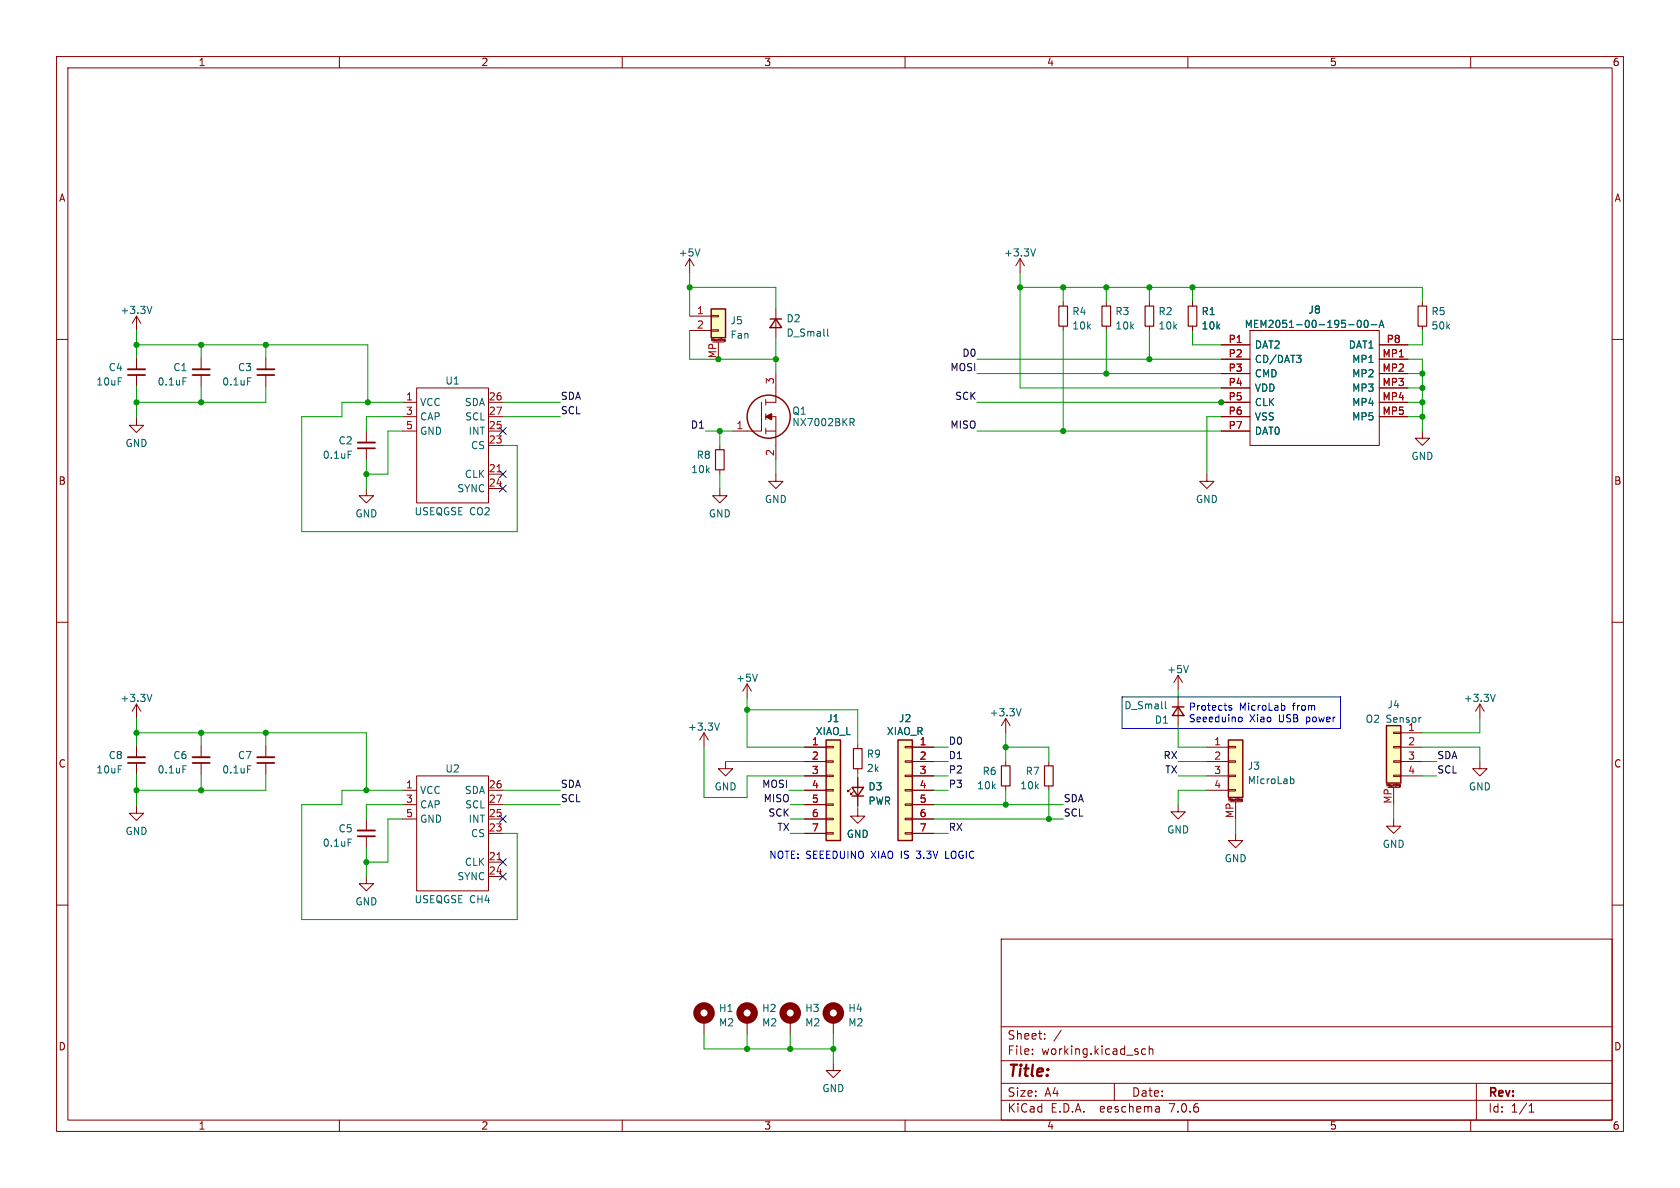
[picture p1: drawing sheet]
<svg xmlns="http://www.w3.org/2000/svg" width="297mm" height="210mm" viewBox="0 0 297 210" stroke-linecap="round" stroke-linejoin="round" font-family="sans-serif">
<g fill="none" stroke="#840000" stroke-width=".18">
<path d="M10 10h277v190h-277zM12 12h273v186h-273zM60 10v2M110 10v2M160 10v2M210 10v2M260 10v2M10 60h2M24.1 55.9v2.5M24.1 55.9l-.7 1.3M24.1 55.9l.8 1.3M121.9 55.9h3.8"/>
<path d="M121.9 58.4h3.8M121.9 45.7l-.7 1.3M121.9 45.7v2.6M121.9 45.7l.8 1.3M125.7 58.3h1.3v.2h-1.3zM125.7 55.8h1.3v.2h-1.3zM127.3 59.9v.3M127.5 59.9h.1M128.2 60h-.2M128.2 60h.1M128.2 60v.3M137.2 54.6v5.1"/>
<path d="M180.3 45.7l-.7 1.3M180.3 45.7v2.6M180.3 45.7l.8 1.3M188 53.3v.8M188 57.7v.7M195.6 53.3v.8M195.6 57.7v.7M203.2 53.3v.8M203.2 57.7v.7M210.8 53.3v.8M210.8 57.7v.7M221 58.4h22.8v20.3h-22.8z"/>
<path d="M251.5 53.3v.8M251.5 57.7v.7M285 60h2M24.1 73.9v1.3h1.3l-1.3 1.3-1.2-1.3h1.2M24.1 63.2v2.1M24.1 66.3v2M35.6 63.2v2.1M35.6 66.3v2M47 63.2v2.1M47 66.3v2M64.8 76.2v2M64.8 79.2v2.1"/>
<path d="M71.1 71.1h2.6M71.1 76.2h2.6M71.1 73.7h2.6M73.7 68.6h12.7v20.3h-12.7zM86.4 71.1h2.5M86.4 78.7h2.5M86.4 76.2h2.5M86.4 73.7h2.5M125.8 60.2v-.3l.1 .2 .2-.2v.3M126 60.5h2M127 60.5v3M127.3 78.7v.8"/>
<path d="M128 60.3h.2M128 60v.2h.2M128 60h.1M128.2 60.3h.1M128.2 60.2h.1M134.6 71.1v5.1h-5.1M135.4 76.2h1.8M135.4 73.7h1.8v7.6M135.4 70.6v1M135.4 73.2v1M135.4 75.7v1M137.2 66v5.1h-1.8"/>
<path d="M215.9 71.1h5.1M215.9 76.2h5.1M215.9 73.7h5.1M215.9 63.5h5.1M215.9 66h5.1M215.9 68.6h5.1M215.9 61h5.1M243.8 71.1h5.1M243.8 73.7h5.1M243.8 63.5h5.1M243.8 66h5.1M243.8 68.6h5.1"/>
<path d="M243.8 61h5.1M251.5 76.2v1.3h-1.3l1.3 1.2 1.2-1.2h-1.2M64.8 86.4v1.2h1.2l-1.2 1.3-1.3-1.3h1.3M86.4 83.8h2.5M86.4 86.4h2.5M127.3 86.4v1.2h1.2l-1.2 1.3-1.3-1.3h1.3M127.3 83.1v.7M137.2 83.8v1.3h1.2l-1.2 1.3-1.3-1.3h1.3M213.4 83.8v1.3h-1.3l1.3 1.3 1.2-1.3h-1.2M10 110h2M208.3 119.4l-.8 1.3M208.3 119.4v2.5"/>
<path d="M208.3 119.4l.7 1.3M285 110h2M24.1 124.5v2.5M24.1 131.8v2.1M24.1 134.9v2M24.1 124.5l-.7 1.2M24.1 124.5l.8 1.2M35.6 131.8v2.1M35.6 134.9v2M47 131.8v2.1M47 134.9v2M71.1 139.7h2.6"/>
<path d="M73.7 137.2h12.7v20.3h-12.7zM86.4 139.7h2.5M124.5 129.5l-.8 1.3M124.5 129.5v2.6M124.5 129.5l.7 1.3M128.3 134.6v1.3h1.2l-1.2 1.3-1.3-1.3h1.3M132.1 120.9l-.8 1.3M132.1 120.9v2.5M132.1 120.9l.7 1.3M142.2 132.1h3.8M142.2 134.6h3.8M142.2 137.2h3.8"/>
<path d="M142.2 139.7h3.8M146 139.6h1.3v.2h-1.3zM146 137h1.3v.3h-1.3zM146 134.5h1.3v.2h-1.3zM146 132h1.3v.2h-1.3zM150.4 139.4l-.5 .6v-.3v.3h.2M150.9 140l-.5 .5v-.3v.3h.2M151.6 131.6v.7M151.6 135.9v.8M151.6 137.4v5.1M160 139.6h1.3v.2h-1.3zM160 137h1.3v.3h-1.3z"/>
<path d="M160 134.5h1.3v.2h-1.3zM160 132h1.3v.2h-1.3zM161.3 132.1h3.8M161.3 134.6h3.8M161.3 137.2h3.8M161.3 139.7h3.8M177.8 127l-.8 1.3M177.8 127v2.5M177.8 134.6v.8M177.8 138.9v.8M177.8 127l.8 1.3M185.4 134.6v.8"/>
<path d="M185.4 138.9v.8M208.3 123.2v5.1M213.4 132.1h3.8M213.4 134.6h3.8M213.4 137.2h3.8M213.4 139.7h3.8M217.2 139.6h1.2v.2h-1.2zM217.2 137h1.2v.3h-1.2zM217.2 134.5h1.2v.2h-1.2zM217.2 132h1.2v.2h-1.2zM245.2 139v-.4l.1 .3 .1-.3v.4M245.4 139.2h2"/>
<path d="M246.4 137h1.2v.3h-1.2zM246.4 134.5h1.2v.2h-1.2zM246.4 132h1.2v.2h-1.2zM246.4 129.4h1.2v.3h-1.2zM246.4 139.2v3M246.7 138.6v.3M246.9 138.6h.1M247.4 138.9v-.1l.2-.1v.4M247.4 139.1h.1M247.4 138.9v.1M247.4 139h.2M247.6 139.1h-.1"/>
<path d="M247.6 132.1h3.9M247.6 134.6h3.9M247.6 137.2h3.9M247.6 129.5h3.9M261.6 134.6v1.3h-1.3l1.3 1.3 1.3-1.3h-1.3M261.6 124.5l-.7 1.2M261.6 124.5v2.5M261.6 124.5l.8 1.2M10 160h2M24.1 142.5v1.3h1.3l-1.3 1.2-1.2-1.2h1.2M64.8 154.9v1.3h1.2l-1.2 1.3-1.3-1.3h1.3M64.8 144.8v2"/>
<path d="M64.8 147.8v2.1M71.1 144.8h2.6M71.1 142.2h2.6M86.4 152.4h2.5M86.4 147.3h2.5M86.4 154.9h2.5M86.4 144.8h2.5M86.4 142.2h2.5M142.2 147.3h3.8M142.2 144.8h3.8M142.2 142.2h3.8M146 147.2h1.3v.2h-1.3z"/>
<path d="M146 144.7h1.3v.2h-1.3zM146 142.1h1.3v.3h-1.3zM151.6 143v1.3h1.3l-1.3 1.2-1.2-1.2h1.2M160 147.2h1.3v.2h-1.3zM160 144.7h1.3v.2h-1.3zM160 142.1h1.3v.3h-1.3zM161.3 147.3h3.8M161.3 144.8h3.8M161.3 142.2h3.8M208.3 142.2v1.3h-1.3l1.3 1.3 1.2-1.3h-1.2M217.3 141.5v-.4l.1 .3 .1-.3v.4M217.4 141.7h2.1"/>
<path d="M218.4 147.3v1.3h-1.2l1.2 1.3 1.3-1.3h-1.3M218.4 141.7v3.1M218.7 141.1v.4M219 141.2h.1M219 141.2h-.1M219.5 141.6h.1M219.5 141.3v.2h.1M219.5 141.3h.1M219.6 141.3h-.1M219.6 141.3h.1M219.6 141.6h.1M219.6 141.3v.3"/>
<path d="M219.6 141.5h.1M246.4 144.8v1.3h-1.3l1.3 1.2 1.2-1.2h-1.2M285 160h2M177 166h108v32h-108zM60 198v2M110 198v2M124.5 180.3v2.6M132.1 180.3v2.6M139.7 180.3v2.6M147.3 188v1.2h1.3l-1.3 1.3-1.3-1.3h1.3M147.3 180.3v2.6M160 198v2"/>
<path d="M177 194.5h108M177 191.5h108M177 187.5h108M177 181.5h108M182.5 186.3v.1M182.5 185.5v.1M184.7 183.6v.1M184.7 182.8v.1M187.6 182.1l-1.3 2M197 191.5v3M202.5 185.5l-.4-.1-.3 .3v.4l.2 .2h.5M203.2 185.5l.2-.1 .3 .1 .1 .9"/>
<path d="M203.2 184.9v1.5M204.9 195.7l.1 .9M205 196.5l-.2 .1M205 196h-.2M210 198v2M260 198v2M261 191.5v6.5M270.3 196.6h.9M270.3 195.5l.4-.4v1.5"/>
</g>
<g fill="none" stroke="#006464" stroke-width=".18">
<path d="M26.9 54.2l-.5 1.2M123.7 44l-.4 1.3M146.3 58.2v1.1l.2 .1M183.1 44l-.5 1.3M238.4 57.4h1M240.1 56.7l.1-.1a.68 .68 0 0 1 .5 .7 .68 .68 0 0 1-.5 .6 .84 .84 0 0 1-.1-1.2zM241.3 56.7l.2-.1a.68 .68 0 0 1 .4 .7 .68 .68 0 0 1-.4 .6l-.2-.1-.2-.4zM242.4 57.4h1M243.8 57.9l.4-1.3 .5 1.3M243.9 57.5h.6M32.3 66.8h.6M43.8 66.8h.6"/>
<path d="M61.5 79.7h.7M150.3 74h.5l.2 .2-.1 .4-.6 .1M150.6 74.7l.4 .6M229.2 62.8h.8l-.4 .5M229.8 63.3l.2 .2v.3l-.2 .3M133.9 119.2l-.4 1.2M210.1 117.7l-.4 1.2M26.9 122.7l-.5 1.3M32.3 135.4h.6M43.8 135.4h.6M127.2 127.8l-.4 1.3M180.5 125.3l-.4 1.2"/>
<path d="M206 124v1.1l.2 .2M228.3 137.7h.2l.2 .2v.5l-.4 .1M264.3 122.7l-.4 1.3M61.5 148.3h.7"/>
</g>
<path d="M22.6 65.3h3.1M34 65.3h3.1M45.5 65.3h3M63.2 78.2h3.1M22.6 133.9h3.1M34 133.9h3.1M45.5 133.9h3M63.2 146.8h3.1" fill="none" stroke="#840000" stroke-width=".33"/>
<path d="M22.6 66.3h3.1M34 66.3h3.1M45.5 66.3h3M63.2 79.2h3.1M22.6 134.9h3.1M34 134.9h3.1M45.5 134.9h3M63.2 147.8h3.1" fill="none" stroke="#840000" stroke-width=".3"/>
<path d="M187.2 54.1h1.5v3.6h-1.5zM194.8 54.1h1.5v3.6h-1.5zM202.4 54.1h1.6v3.6h-1.6zM210.1 54.1h1.5v3.6h-1.5zM250.7 54.1h1.5v3.6h-1.5zM126.5 79.5h1.5v3.6h-1.5zM150.9 132.3h1.5v3.6h-1.5zM177 135.4h1.6v3.5h-1.6zM184.7 135.4h1.5v3.5h-1.5z" fill="none" stroke="#840000" stroke-width=".2"/>
<path d="M87.9 83.4h.7M87.9 152h.7" fill="none" stroke="#a90000" stroke-width=".18"/>
<g fill="none" stroke="#840000" stroke-width=".25">
<path d="M125.7 54.6h2.6v5.1h-2.6zM136.1 56.4h2.1M137.2 56.4l1 1.5h-2.1zM146 130.8h2.6v17.8h-2.6zM150.6 139.2h2.1l-1.1 1.5zM158.7 130.8h2.6v17.8h-2.6zM207.3 125h2M208.3 125l1 1.5h-2zM217.2 130.8h2.5v10.2h-2.5zM245.1 128.3h2.5v10.1h-2.5zM150.6 140.7h2.1"/>
<circle cx="135.9" cy="73.7" r="3.8"/>
</g>
<g fill="#ffffc2" stroke="#ffffc2" stroke-width=".18">
<path d="M125.7 54.6h2.6v5.1h-2.6z"/>
<path d="M217.2 130.8h2.5v10.2h-2.5z"/>
<path d="M245.1 128.3h2.5v10.1h-2.5z"/>
<path d="M158.7 130.8h2.6v17.8h-2.6z"/>
<path d="M146 130.8h2.6v17.8h-2.6z"/>
</g>
<path d="M135.4 73.7l1-.5v1z" fill="#840000" stroke="#840000" stroke-width=".25"/>
<g fill="none" stroke="#840000" stroke-width="1.3">
<circle cx="124.5" cy="179.1" r="1.27"/>
<circle cx="132.1" cy="179.1" r="1.27"/>
<circle cx="139.7" cy="179.1" r="1.27"/>
<circle cx="147.3" cy="179.1" r="1.27"/>
</g>
<path d="M198.4 123.2h38.6v5.6h-38.6zM217.7 124.8l-.3-.1-.2 .2 .1 .2 .4 .1v.3h-.5M219 126.8h.4l.2 .2-.1 .5h-.5M226.9 124.7l.3 .3v.3l-.3 .3M167.2 150.5v1.2h.6" fill="none" stroke="#0000c2" stroke-width=".18"/>
<g fill="none" stroke="#009600" stroke-width=".18">
<path d="M24.1 58.4v4.8M121.9 50.8h15.3v3.8M121.9 58.4v5.1h15.3M121.9 48.3v7.6M137.2 59.7v6.3M180.3 50.8h71.2v2.5M180.3 48.3v20.3h35.6M188 50.8v2.5M188 58.4v17.8M195.6 50.8v2.5M195.6 58.4v7.6M203.2 50.8v2.5"/>
<path d="M203.2 58.4v5.1M210.8 50.8v2.5M210.8 58.4v2.6h5.1M251.5 58.4v2.6h-2.6M24.1 61h40.9v10.1M24.1 68.3v5.6M35.6 61v2.2M35.6 68.3v2.8M47 68.3v2.8h-22.9M47 61v2.2M71.1 71.1h-10.6v2.6h-7.2v20.3h38.1v-15.3h-2.5M71.1 73.7h-6.3v2.5"/>
<path d="M71.1 76.2h-2.5v7.6h-3.8M88.9 73.7h10.2M88.9 71.1h10.2M124.7 76.2h4.8M127.3 76.2v2.5M172.7 66h43.2M172.7 63.5h43.2M172.7 71.1h48.3M172.7 76.2h43.2M215.9 73.7h-2.5v10.1M248.9 66h2.6M248.9 63.5h2.6v12.7"/>
<path d="M248.9 68.6h2.6M248.9 73.7h2.6M248.9 71.1h2.6M64.8 81.3v5.1M127.3 83.8v2.6M137.2 81.3v2.5M24.1 129.5h40.7v10.2M24.1 127v4.8M24.1 136.9v5.6M35.6 129.5v2.3M35.6 136.9v2.8M47 136.9v2.8h-22.9"/>
<path d="M47 129.5v2.3M71.1 139.7h-10.6v2.5h-7.2v20.4h38.1v-15.3h-2.5M88.9 139.7h10.2M124.5 132.1v8.9h7.6v-3.8h10.1M128.3 134.6h13.9M132.1 123.4v8.7h10.1M132.1 125.5h19.5v6.1M139.4 139.7h2.8M151.6 136.7v.7M165.1 132.1h2.5M165.1 139.7h2.5M165.1 137.2h2.5"/>
<path d="M165.1 134.6h2.5M177.8 132.1h7.6v2.5M177.8 129.5v5.1M177.8 139.7v2.5M185.4 139.7v5.1M208.3 128.3v3.8h5.1M208.3 121.9v1.3M208.3 137.2h5.1M208.3 134.6h5.1M213.4 139.7h-5.1v2.5M251.5 132.1h10.1v2.5M251.5 137.2h2.5"/>
<path d="M251.5 134.6h2.5M261.6 127v2.5h-10.1M64.8 149.9v5M71.1 144.8h-2.5v7.6h-3.8M71.1 142.2h-6.3v2.6M88.9 142.2h10.2M139.7 147.3h2.5M139.7 144.8h2.5M139.7 142.2h2.5M151.6 142.5v.5M165.1 147.3h2.5M165.1 144.8h22.9"/>
<path d="M165.1 142.2h22.9M218.4 144.8v2.5M246.4 142.2v2.6M124.5 182.9v2.5h22.8M132.1 182.9v2.5M139.7 182.9v2.5M147.3 182.9v5.1"/>
</g>
<path d="M88.3 75.6l1.2 1.2M89.5 75.6l-1.2 1.2M88.3 85.8l1.2 1.2M88.3 83.2l1.2 1.2M89.5 85.8l-1.2 1.2M89.5 83.2l-1.2 1.2M88.3 144.2l1.2 1.2M88.3 154.3l1.2 1.2M88.3 151.8l1.2 1.2M89.5 144.2l-1.2 1.2M89.5 154.3l-1.2 1.2M89.5 151.8l-1.2 1.2" fill="none" stroke="#000084" stroke-width=".18"/>
<g fill="#009600" stroke="#009600" stroke-width=".18">
<circle cx="185.4" cy="144.8" r=".46"/>
<circle cx="177.8" cy="132.1" r=".46"/>
<circle cx="195.6" cy="66" r=".46"/>
<circle cx="188" cy="76.2" r=".46"/>
<circle cx="127" cy="63.5" r=".46"/>
<circle cx="121.9" cy="50.8" r=".46"/>
<circle cx="132.1" cy="125.5" r=".46"/>
<circle cx="127.3" cy="76.2" r=".46"/>
<circle cx="137.2" cy="63.5" r=".46"/>
<circle cx="180.3" cy="50.8" r=".46"/>
<circle cx="188" cy="50.8" r=".46"/>
<circle cx="203.2" cy="50.8" r=".46"/>
<circle cx="195.6" cy="50.8" r=".46"/>
<circle cx="210.8" cy="50.8" r=".46"/>
<circle cx="251.5" cy="68.6" r=".46"/>
<circle cx="251.5" cy="66" r=".46"/>
<circle cx="203.2" cy="63.5" r=".46"/>
<circle cx="215.9" cy="71.1" r=".46"/>
<circle cx="251.5" cy="71.1" r=".46"/>
<circle cx="251.5" cy="73.7" r=".46"/>
<circle cx="177.8" cy="142.2" r=".46"/>
<circle cx="132.1" cy="185.4" r=".46"/>
<circle cx="147.3" cy="185.4" r=".46"/>
<circle cx="139.7" cy="185.4" r=".46"/>
<circle cx="35.6" cy="71.1" r=".46"/>
<circle cx="24.1" cy="71.1" r=".46"/>
<circle cx="35.6" cy="61" r=".46"/>
<circle cx="47" cy="61" r=".46"/>
<circle cx="65" cy="71.1" r=".46"/>
<circle cx="64.8" cy="83.8" r=".46"/>
<circle cx="24.1" cy="61" r=".46"/>
<circle cx="64.8" cy="152.4" r=".46"/>
<circle cx="35.6" cy="139.7" r=".46"/>
<circle cx="64.8" cy="139.7" r=".46"/>
<circle cx="24.1" cy="139.7" r=".46"/>
<circle cx="35.6" cy="129.5" r=".46"/>
<circle cx="47" cy="129.5" r=".46"/>
<circle cx="24.1" cy="129.5" r=".46"/>
</g>
<text font-size="2.8" fill="#840000" x="178" y="190.9">Title:</text>
<g font-size="2.1" fill="#840000">
<text x="178" y="184">Sheet:</text>
<text x="178" y="186.7">File:</text>
<text x="184.1" y="186.7">working.kicad_sch</text>
<text x="178" y="196.9">KiCad</text>
<text x="178" y="194.1">Size:</text>
<text x="184.7" y="194.1">A4</text>
<text x="185.7" y="196.9">E.D.A.</text>
<text x="194.6" y="196.9">eeschema</text>
<text x="200" y="194.1">Date:</text>
<text x="207" y="196.9">7.0.6</text>
<text x="263" y="194.3">Rev:</text>
<text x="263" y="196.9">Id:</text>
<text x="267.1" y="196.9">1/1</text>
</g>
<g font-size="1.8" fill="#840000">
<text x="35" y="11.9">1</text>
<text x="85" y="11.9">2</text>
<text x="135" y="11.9">3</text>
<text x="185" y="11.9">4</text>
<text x="235" y="11.9">5</text>
<text x="285" y="11.9">6</text>
<text x="10.3" y="35.9">A</text>
<text x="285.3" y="35.9">A</text>
<text x="10.3" y="85.9">B</text>
<text x="285.3" y="85.9">B</text>
<text x="10.3" y="135.9">C</text>
<text x="285.3" y="135.9">C</text>
<text x="10.3" y="185.9">D</text>
<text x="285.3" y="185.9">D</text>
<text x="35" y="199.9">1</text>
<text x="85" y="199.9">2</text>
<text x="135" y="199.9">3</text>
<text x="185" y="199.9">4</text>
<text x="235" y="199.9">5</text>
<text x="285" y="199.9">6</text>
</g>
<g font-size="1.8" fill="#006464">
<text x="119.9" y="45.5">+5V</text>
<text x="177.4" y="45.5">+3.3V</text>
<text x="21.2" y="55.7">+3.3V</text>
<text x="129" y="57.5">J5</text>
<text x="138.9" y="57.2">D2</text>
<text x="138.9" y="59.7">D_Small</text>
<text x="189.5" y="55.9">R4</text>
<text x="189.5" y="58.4">10k</text>
<text x="197.1" y="55.9">R3</text>
<text x="197.1" y="58.4">10k</text>
<text x="204.7" y="55.9">R2</text>
<text x="204.7" y="58.4">10k</text>
<text x="212.3" y="55.9">R1</text>
<text x="212.3" y="58.4">10k</text>
<text x="219.9" y="58.2">MEM2051-00-195-00-A</text>
<text x="231.2" y="55.6">J8</text>
<text x="253" y="55.9">R5</text>
<text x="253" y="58.4">50k</text>
<text x="19.1" y="65.8">C4</text>
<text x="30.5" y="65.8">C1</text>
<text x="42" y="65.8">C3</text>
<text x="129" y="60.1">Fan</text>
<text x="221.7" y="61.8">DAT2</text>
<text x="221.7" y="64.4">CD/DAT3</text>
<text x="238.3" y="61.8">DAT1</text>
<text x="238.9" y="64.4">MP1</text>
<text x="16.9" y="68.3">10uF</text>
<text x="27.8" y="68.3">0.1uF</text>
<text x="39.2" y="68.3">0.1uF</text>
<text x="74.2" y="72">VCC</text>
<text x="78.6" y="68.2">U1</text>
<text x="82.1" y="72">SDA</text>
<text x="221.7" y="66.9">CMD</text>
<text x="221.7" y="69.4">VDD</text>
<text x="221.7" y="72">CLK</text>
<text x="238.9" y="66.9">MP2</text>
<text x="238.9" y="69.4">MP3</text>
<text x="238.9" y="72">MP4</text>
<text x="74.2" y="74.5">CAP</text>
<text x="74.2" y="77.1">GND</text>
<text x="82.1" y="74.5">SCL</text>
<text x="82.7" y="77.1">INT</text>
<text x="140" y="73.5">Q1</text>
<text x="140" y="75.5">NX7002BKR</text>
<text x="221.7" y="74.5">VSS</text>
<text x="221.7" y="77.1">DAT0</text>
<text x="238.9" y="74.5">MP5</text>
<text x="22.1" y="79.2">GND</text>
<text x="57" y="81.3">0.1uF</text>
<text x="59.8" y="78.8">C2</text>
<text x="83.2" y="79.6">CS</text>
<text x="122.1" y="83.8">10k</text>
<text x="123.1" y="81.3">R8</text>
<text x="249.4" y="81.5">GND</text>
<text x="80.8" y="87.2">SYNC</text>
<text x="82.1" y="84.7">CLK</text>
<text x="135.1" y="89.1">GND</text>
<text x="211.3" y="89.1">GND</text>
<text x="62.7" y="91.7">GND</text>
<text x="73.2" y="91.3">USEQGSE CO2</text>
<text x="125.2" y="91.7">GND</text>
<text x="206.2" y="119.2">+5V</text>
<text x="21.2" y="124.3">+3.3V</text>
<text x="130" y="120.7">+5V</text>
<text x="198.7" y="125.6">D_Small</text>
<text x="245.2" y="125.4">J4</text>
<text x="258.7" y="124.3">+3.3V</text>
<text x="121.5" y="129.4">+3.3V</text>
<text x="144.1" y="130.1">XIAO_L</text>
<text x="146.1" y="127.9">J1</text>
<text x="156.7" y="130.1">XIAO_R</text>
<text x="158.8" y="127.9">J2</text>
<text x="174.9" y="126.8">+3.3V</text>
<text x="204.1" y="128.1">D1</text>
<text x="241.3" y="128">O2</text>
<text x="245" y="128">Sensor</text>
<text x="248.8" y="129.3">1</text>
<text x="16.9" y="136.9">10uF</text>
<text x="19.1" y="134.4">C8</text>
<text x="27.8" y="136.9">0.1uF</text>
<text x="30.5" y="134.4">C6</text>
<text x="39.2" y="136.9">0.1uF</text>
<text x="42" y="134.4">C7</text>
<text x="78.6" y="136.8">U2</text>
<text x="153.1" y="134.1">R9</text>
<text x="153.1" y="136.7">2k</text>
<text x="173.6" y="137.2">R6</text>
<text x="181.2" y="137.2">R7</text>
<text x="220.5" y="136.3">J3</text>
<text x="74.2" y="140.6">VCC</text>
<text x="74.2" y="143.1">CAP</text>
<text x="82.1" y="140.6">SDA</text>
<text x="82.1" y="143.1">SCL</text>
<text x="126.2" y="139.9">GND</text>
<text x="153.4" y="139.9">D3</text>
<text x="153.4" y="142.5">PWR</text>
<text x="172.6" y="139.7">10k</text>
<text x="180.3" y="139.7">10k</text>
<text x="220.5" y="138.8">MicroLab</text>
<text x="259.6" y="139.9">GND</text>
<text x="22.1" y="147.8">GND</text>
<text x="57" y="149.9">0.1uF</text>
<text x="59.8" y="147.3">C5</text>
<text x="74.2" y="145.6">GND</text>
<text x="82.7" y="145.6">INT</text>
<text x="83.2" y="148.2">CS</text>
<text x="149.6" y="148.3">GND</text>
<text x="206.2" y="147.5">GND</text>
<text x="80.8" y="155.8">SYNC</text>
<text x="82.1" y="153.3">CLK</text>
<text x="216.4" y="152.6">GND</text>
<text x="244.3" y="150.1">GND</text>
<text x="62.7" y="160.2">GND</text>
<text x="73.2" y="159.9">USEQGSE CH4</text>
<text x="127" y="179.1">H1</text>
<text x="134.6" y="179.1">H2</text>
<text x="142.2" y="179.1">H3</text>
<text x="149.9" y="179.1">H4</text>
<text x="127" y="181.6">M2</text>
<text x="134.6" y="181.6">M2</text>
<text x="142.2" y="181.6">M2</text>
<text x="149.9" y="181.6">M2</text>
<text x="145.3" y="193.3">GND</text>
</g>
<g font-size="1.8" fill="#a90000">
<text x="123.1" y="55.6">1</text>
<text x="123.1" y="58.2">2</text>
<text x="126.7" y="63.4" transform="rotate(-90 126.7 63.4)">MP</text>
<text x="217.1" y="60.7">P1</text>
<text x="217.1" y="63.2">P2</text>
<text x="217.1" y="65.8">P3</text>
<text x="244.3" y="63.2">MP1</text>
<text x="244.3" y="65.8">MP2</text>
<text x="245" y="60.7">P8</text>
<text x="71.7" y="70.9">1</text>
<text x="86.3" y="70.9">26</text>
<text x="136.9" y="68" transform="rotate(-90 136.9 68)">3</text>
<text x="217.1" y="68.3">P4</text>
<text x="217.1" y="70.9">P5</text>
<text x="244.3" y="68.3">MP3</text>
<text x="244.3" y="70.9">MP4</text>
<text x="71.7" y="73.4">3</text>
<text x="71.7" y="75.9">5</text>
<text x="86.3" y="75.9">25</text>
<text x="86.3" y="73.4">27</text>
<text x="130.1" y="75.9">1</text>
<text x="217.1" y="73.4">P6</text>
<text x="217.1" y="75.9">P7</text>
<text x="244.3" y="73.4">MP5</text>
<text x="86.3" y="83.6">21</text>
<text x="86.3" y="78.5">23</text>
<text x="136.9" y="80.7" transform="rotate(-90 136.9 80.7)">2</text>
<text x="86.3" y="86.1">24</text>
<text x="143.4" y="131.8">1</text>
<text x="162.5" y="131.8">1</text>
<text x="214.6" y="131.8">1</text>
<text x="248.8" y="131.8">2</text>
<text x="143.4" y="134.4">2</text>
<text x="143.4" y="136.9">3</text>
<text x="162.5" y="134.4">2</text>
<text x="162.5" y="136.9">3</text>
<text x="214.6" y="134.4">2</text>
<text x="214.6" y="136.9">3</text>
<text x="248.8" y="134.4">3</text>
<text x="248.8" y="136.9">4</text>
<text x="71.7" y="139.4">1</text>
<text x="71.7" y="142">3</text>
<text x="86.3" y="139.4">26</text>
<text x="86.3" y="142">27</text>
<text x="143.4" y="139.4">4</text>
<text x="143.4" y="142">5</text>
<text x="162.5" y="139.4">4</text>
<text x="162.5" y="142">5</text>
<text x="214.6" y="139.4">4</text>
<text x="246.1" y="142.2" transform="rotate(-90 246.1 142.2)">MP</text>
<text x="71.7" y="144.5">5</text>
<text x="86.3" y="147.1">23</text>
<text x="86.3" y="144.5">25</text>
<text x="143.4" y="144.5">6</text>
<text x="143.4" y="147.1">7</text>
<text x="162.5" y="144.5">6</text>
<text x="162.5" y="147.1">7</text>
<text x="218.2" y="144.7" transform="rotate(-90 218.2 144.7)">MP</text>
<text x="86.3" y="152.1">21</text>
<text x="86.3" y="154.7">24</text>
</g>
<g font-size="1.8" fill="#0f0f0f">
<text x="167.9" y="65.7">MOSI</text>
<text x="170" y="63.2">D0</text>
<text x="99.1" y="70.8">SDA</text>
<text x="168.8" y="70.8">SCK</text>
<text x="99.1" y="73.3">SCL</text>
<text x="122" y="75.9">D1</text>
<text x="167.9" y="75.9">MISO</text>
<text x="167.6" y="131.7">D0</text>
<text x="167.6" y="134.3">D1</text>
<text x="167.6" y="136.8">P2</text>
<text x="205.6" y="134.3">RX</text>
<text x="205.9" y="136.8">TX</text>
<text x="254" y="134.3">SDA</text>
<text x="254" y="136.8">SCL</text>
<text x="99.1" y="141.9">SCL</text>
<text x="99.1" y="139.4">SDA</text>
<text x="134.6" y="139.4">MOSI</text>
<text x="134.9" y="141.9">MISO</text>
<text x="167.6" y="139.4">P3</text>
<text x="188" y="141.9">SDA</text>
<text x="135.7" y="144.4">SCK</text>
<text x="137.3" y="147">TX</text>
<text x="167.6" y="147">RX</text>
<text x="188" y="144.4">SCL</text>
</g>
<g font-size="1.8" fill="#0000c2">
<text x="210.1" y="125.7">Protects</text>
<text x="219.1" y="125.7">MicroLab</text>
<text x="228.7" y="125.7">from</text>
<text x="210.1" y="127.8">Seeeduino</text>
<text x="220.9" y="127.8">Xiao</text>
<text x="226.2" y="127.8">USB</text>
<text x="231.2" y="127.8">power</text>
<text x="135.9" y="151.9">NOTE: SEEEDUINO</text>
<text x="154.1" y="151.9">XIAO IS</text>
<text x="162.5" y="151.9">3.3V</text>
<text x="167.8" y="151.9">LOGIC</text>
</g>
<g font-size=".5" fill="#840000">
<text x="125.5" y="60.5">Mounting</text>
<text x="217" y="141.8">Mounting</text>
<text x="244.9" y="139.2">Mounting</text>
</g>
</svg>
